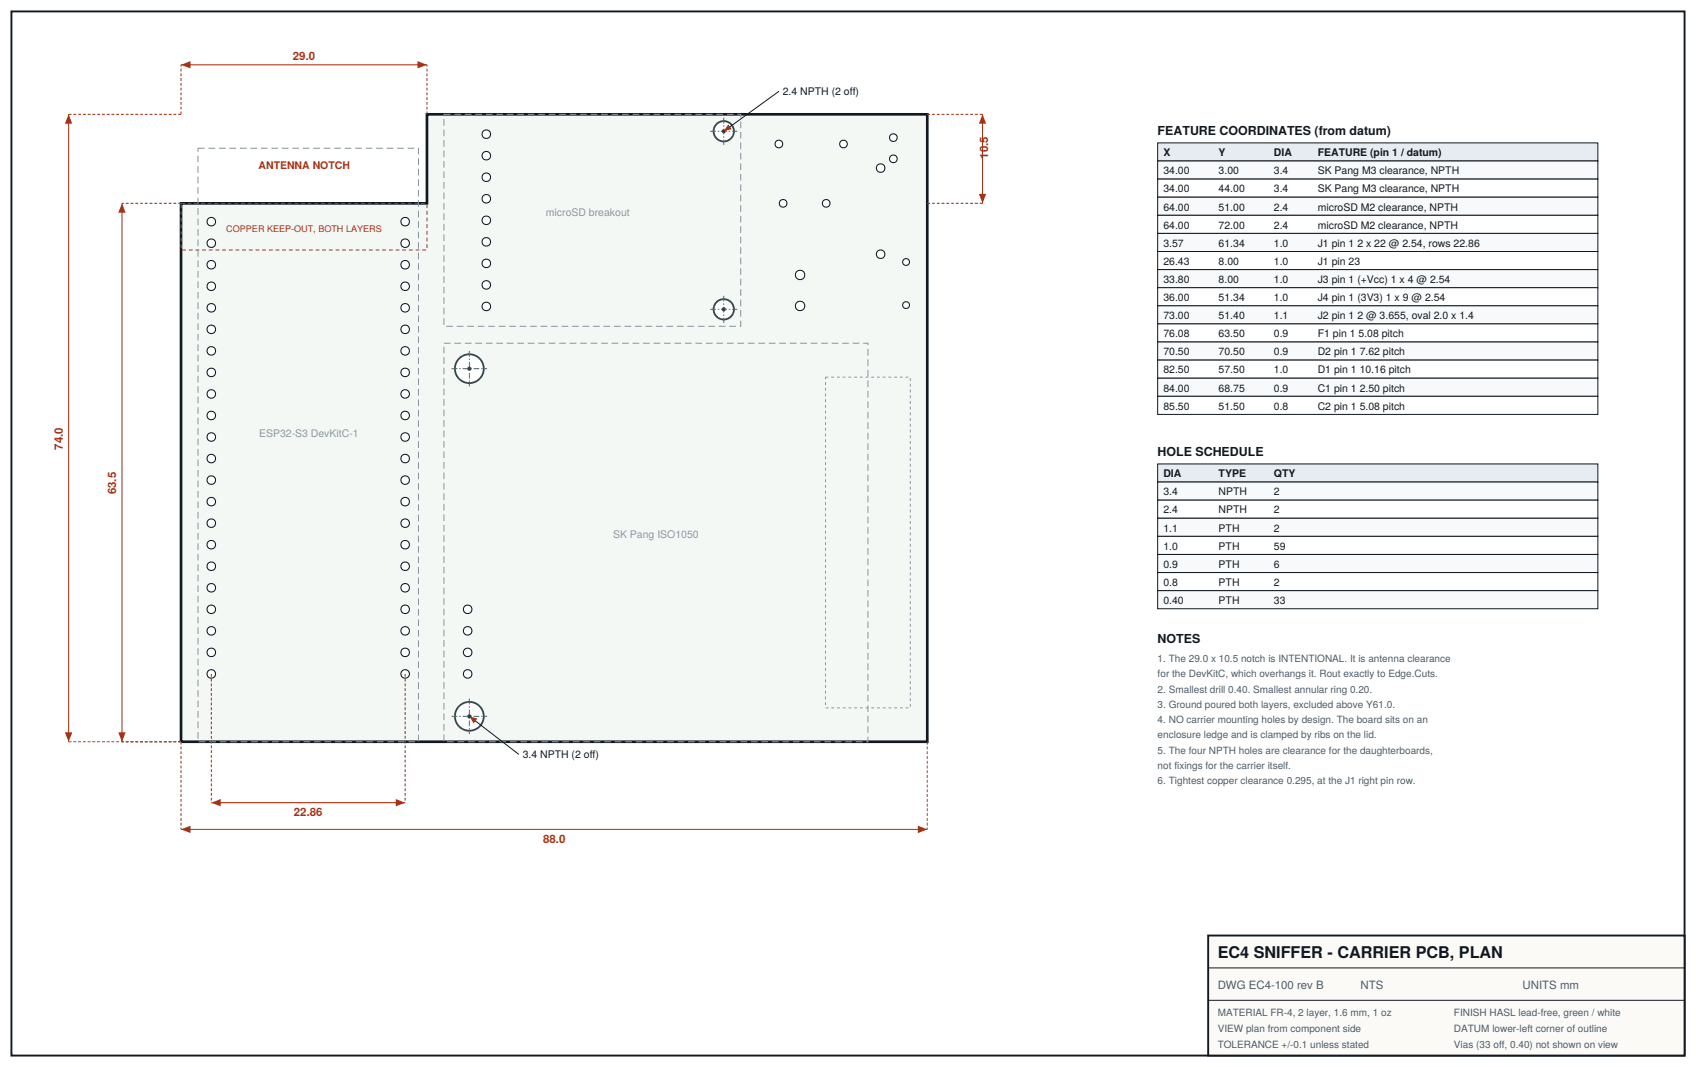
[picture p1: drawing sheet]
<svg xmlns="http://www.w3.org/2000/svg" width="471mm" height="296mm" viewBox="0 0 471 296" stroke-linecap="round" stroke-linejoin="round" font-family="sans-serif">
<path d="M3.2 3.2h464.6v290h-464.6z" fill="none" stroke="#111820" stroke-width=".53"/>
<path d="M335.5 259.8h132.3v33.4h-132.3z" fill="#fbfaf7" stroke="#111820" stroke-width=".53"/>
<path d="M335.5 268.8h132.3M335.5 277.8h132.3" fill="none" stroke="#111820" stroke-width=".28"/>
<path d="M50.3 56.5h68.3v-24.8h138.9v174.3h-207.2z" fill="#f4f8f4" stroke="#111820" stroke-width=".74" stroke-linecap="butt"/>
<path d="M123.3 31.7h82.4v58.9h-82.4zM55 41.2h61.2v164.8h-61.2zM123.3 95.3h117.7v110.7h-117.7z" fill="none" stroke="#8a97a4" stroke-width=".29" stroke-dasharray="1.9 1.1" stroke-linecap="butt"/>
<path d="M229.2 104.7h23.6v91.9h-23.6z" fill="none" stroke="#8a97a4" stroke-width=".28" stroke-dasharray=".8 .8" stroke-linecap="butt"/>
<g fill="#fff" stroke="#111820" stroke-width=".29">
<circle cx="58.7" cy="61.6" r="1.19"/>
<circle cx="58.7" cy="67.5" r="1.19"/>
<circle cx="58.7" cy="73.5" r="1.19"/>
<circle cx="58.7" cy="79.5" r="1.19"/>
<circle cx="58.7" cy="85.5" r="1.19"/>
<circle cx="58.7" cy="91.5" r="1.19"/>
<circle cx="58.7" cy="97.4" r="1.19"/>
<circle cx="58.7" cy="103.4" r="1.19"/>
<circle cx="58.7" cy="109.4" r="1.19"/>
<circle cx="58.7" cy="115.4" r="1.19"/>
<circle cx="58.7" cy="121.4" r="1.19"/>
<circle cx="58.7" cy="127.3" r="1.19"/>
<circle cx="58.7" cy="133.3" r="1.19"/>
<circle cx="58.7" cy="139.3" r="1.19"/>
<circle cx="58.7" cy="145.3" r="1.19"/>
<circle cx="58.7" cy="151.3" r="1.19"/>
<circle cx="58.7" cy="157.3" r="1.19"/>
<circle cx="58.7" cy="163.2" r="1.19"/>
<circle cx="58.7" cy="169.2" r="1.19"/>
<circle cx="58.7" cy="175.2" r="1.19"/>
<circle cx="58.7" cy="181.2" r="1.19"/>
<circle cx="58.7" cy="187.2" r="1.19"/>
<circle cx="112.5" cy="187.2" r="1.19"/>
<circle cx="112.5" cy="181.2" r="1.19"/>
<circle cx="112.5" cy="175.2" r="1.19"/>
<circle cx="112.5" cy="169.2" r="1.19"/>
<circle cx="112.5" cy="163.2" r="1.19"/>
<circle cx="112.5" cy="157.3" r="1.19"/>
<circle cx="112.5" cy="151.3" r="1.19"/>
<circle cx="112.5" cy="145.3" r="1.19"/>
<circle cx="112.5" cy="139.3" r="1.19"/>
<circle cx="112.5" cy="133.3" r="1.19"/>
<circle cx="112.5" cy="127.3" r="1.19"/>
<circle cx="112.5" cy="121.4" r="1.19"/>
<circle cx="112.5" cy="115.4" r="1.19"/>
<circle cx="112.5" cy="109.4" r="1.19"/>
<circle cx="112.5" cy="103.4" r="1.19"/>
<circle cx="112.5" cy="97.4" r="1.19"/>
<circle cx="112.5" cy="91.5" r="1.19"/>
<circle cx="112.5" cy="85.5" r="1.19"/>
<circle cx="112.5" cy="79.5" r="1.19"/>
<circle cx="112.5" cy="73.5" r="1.19"/>
<circle cx="112.5" cy="67.5" r="1.19"/>
<circle cx="112.5" cy="61.6" r="1.19"/>
<circle cx="129.9" cy="187.2" r="1.19"/>
<circle cx="129.9" cy="181.2" r="1.19"/>
<circle cx="129.9" cy="175.2" r="1.19"/>
<circle cx="129.9" cy="169.2" r="1.19"/>
<circle cx="135" cy="85.1" r="1.19"/>
<circle cx="135" cy="79.1" r="1.19"/>
<circle cx="135" cy="73.1" r="1.19"/>
<circle cx="135" cy="67.2" r="1.19"/>
<circle cx="135" cy="61.2" r="1.19"/>
<circle cx="135" cy="55.2" r="1.19"/>
<circle cx="135" cy="49.2" r="1.19"/>
<circle cx="135" cy="43.2" r="1.19"/>
<circle cx="135" cy="37.3" r="1.19"/>
<circle cx="244.5" cy="70.6" r="1.19"/>
<circle cx="244.5" cy="46.7" r="1.19"/>
<circle cx="222.2" cy="85" r="1.31"/>
<circle cx="222.2" cy="76.4" r="1.31"/>
<circle cx="229.4" cy="56.5" r="1.07"/>
<circle cx="217.5" cy="56.5" r="1.07"/>
<circle cx="216.3" cy="40" r="1.07"/>
<circle cx="234.2" cy="40" r="1.07"/>
<circle cx="248.1" cy="44.1" r="1.07"/>
<circle cx="248.1" cy="38.2" r="1.07"/>
<circle cx="251.6" cy="72.8" r=".95"/>
<circle cx="251.6" cy="84.7" r=".95"/>
</g>
<g fill="#fff" stroke="#1d6b3a" stroke-width=".5">
<circle cx="130.3" cy="198.9" r="4"/>
<circle cx="130.3" cy="102.4" r="4"/>
<circle cx="201" cy="85.9" r="2.83"/>
<circle cx="201" cy="36.5" r="2.83"/>
</g>
<path d="M125.4 198.9h9.9M130.3 194v9.9" fill="none" stroke="#2f6b8f" stroke-width=".28" stroke-dasharray="1.6 .5 .4 .5" stroke-linecap="butt"/>
<circle cx="130.3" cy="198.9" r=".59" fill="#1d6b3a"/>
<path d="M130.3 97.5v9.8M125.4 102.4h9.9" fill="none" stroke="#2f6b8f" stroke-width=".28" stroke-dasharray="1.6 .5 .4 .5" stroke-linecap="butt"/>
<circle cx="130.3" cy="102.4" r=".59" fill="#1d6b3a"/>
<path d="M197.2 85.9h7.5M201 82.2v7.5" fill="none" stroke="#2f6b8f" stroke-width=".28" stroke-dasharray="1.6 .5 .4 .5" stroke-linecap="butt"/>
<circle cx="201" cy="85.9" r=".59" fill="#1d6b3a"/>
<path d="M197.2 36.5h7.5M201 32.7v7.5" fill="none" stroke="#2f6b8f" stroke-width=".28" stroke-dasharray="1.6 .5 .4 .5" stroke-linecap="butt"/>
<circle cx="201" cy="36.5" r=".59" fill="#1d6b3a"/>
<path d="M50.3 206v24.3M257.5 206v24.3" fill="none" stroke="#b1300f" stroke-width=".28" stroke-dasharray=".8 .5" stroke-linecap="butt"/>
<path d="M50.3 230.3h207.2" fill="none" stroke="#b1300f" stroke-width=".29"/>
<g fill="#b1300f">
<path d="M50.3 230.3l2.6-1v2.1z"/>
<path d="M254.9 229.3l2.6 1-2.6 1.1z"/>
</g>
<path d="M50.3 31.7h-31.3M50.3 206h-31.3" fill="none" stroke="#b1300f" stroke-width=".28" stroke-dasharray=".8 .5" stroke-linecap="butt"/>
<path d="M19 31.7v174.3" fill="none" stroke="#b1300f" stroke-width=".29"/>
<g fill="#b1300f">
<path d="M18 203.4h2.1l-1.1 2.6z"/>
<path d="M19 31.7l1.1 2.7h-2.1z"/>
</g>
<path d="M50.3 31.7v-13.7M118.6 31.7v-13.7" fill="none" stroke="#b1300f" stroke-width=".28" stroke-dasharray=".8 .5" stroke-linecap="butt"/>
<path d="M50.3 18h68.3" fill="none" stroke="#b1300f" stroke-width=".29"/>
<g fill="#b1300f">
<path d="M50.3 18l2.6-1v2z"/>
<path d="M115.9 17l2.7 1-2.7 1z"/>
</g>
<path d="M257.5 31.7h15.3M257.5 56.5h15.3" fill="none" stroke="#b1300f" stroke-width=".28" stroke-dasharray=".8 .5" stroke-linecap="butt"/>
<path d="M272.8 31.7v24.8" fill="none" stroke="#b1300f" stroke-width=".29"/>
<g fill="#b1300f">
<path d="M271.8 53.8h2.1l-1.1 2.7z"/>
<path d="M272.8 31.7l1.1 2.7h-2.1z"/>
</g>
<path d="M50.3 56.5h-16.4M50.3 206h-16.4" fill="none" stroke="#b1300f" stroke-width=".28" stroke-dasharray=".8 .5" stroke-linecap="butt"/>
<path d="M33.9 56.5v149.5" fill="none" stroke="#b1300f" stroke-width=".29"/>
<g fill="#b1300f">
<path d="M32.8 203.4h2.1l-1 2.6z"/>
<path d="M33.9 56.5l1 2.6h-2.1z"/>
</g>
<path d="M58.7 187.2v35.7M112.5 187.2v35.7" fill="none" stroke="#b1300f" stroke-width=".28" stroke-dasharray=".8 .5" stroke-linecap="butt"/>
<path d="M58.7 222.9h53.8" fill="none" stroke="#b1300f" stroke-width=".29"/>
<g fill="#b1300f">
<path d="M58.7 222.9l2.6-1v2.1z"/>
<path d="M109.9 221.9l2.6 1-2.6 1.1z"/>
</g>
<path d="M130.3 198.9l13.8 10.6z" fill="#000" stroke="#111820" stroke-width=".28"/>
<path d="M130.3 198.9l2.2 .7-1 1.3z" fill="#b1300f"/>
<path d="M201 36.5l15.3-11.2z" fill="#000" stroke="#111820" stroke-width=".28"/>
<path d="M202.2 34.5l1 1.4-2.2 .6z" fill="#b1300f"/>
<path d="M50.3 56.5h68.3v12.9h-68.3z" fill="none" stroke="#b1300f" stroke-width=".28" stroke-dasharray="1.1 .8" stroke-linecap="butt"/>
<path d="M321.5 39.7h122.2v5h-122.2z" fill="#e6ecf1" stroke="#111820" stroke-width=".28"/>
<path d="M321.5 44.7h122.2v5h-122.2z" fill="#f7f9fb" stroke="#111820" stroke-width=".28"/>
<path d="M321.5 49.7h122.2v5.1h-122.2z" fill="#fff" stroke="#111820" stroke-width=".28"/>
<path d="M321.5 54.8h122.2v5h-122.2z" fill="#f7f9fb" stroke="#111820" stroke-width=".28"/>
<path d="M321.5 59.8h122.2v5h-122.2z" fill="#fff" stroke="#111820" stroke-width=".28"/>
<path d="M321.5 64.8h122.2v5h-122.2z" fill="#f7f9fb" stroke="#111820" stroke-width=".28"/>
<path d="M321.5 69.8h122.2v5.1h-122.2z" fill="#fff" stroke="#111820" stroke-width=".28"/>
<path d="M321.5 74.9h122.2v5h-122.2z" fill="#f7f9fb" stroke="#111820" stroke-width=".28"/>
<path d="M321.5 79.9h122.2v5h-122.2z" fill="#fff" stroke="#111820" stroke-width=".28"/>
<path d="M321.5 84.9h122.2v5.1h-122.2z" fill="#f7f9fb" stroke="#111820" stroke-width=".28"/>
<path d="M321.5 90h122.2v5h-122.2z" fill="#fff" stroke="#111820" stroke-width=".28"/>
<path d="M321.5 95h122.2v5h-122.2z" fill="#f7f9fb" stroke="#111820" stroke-width=".28"/>
<path d="M321.5 100h122.2v5h-122.2z" fill="#fff" stroke="#111820" stroke-width=".28"/>
<path d="M321.5 105h122.2v5.1h-122.2z" fill="#f7f9fb" stroke="#111820" stroke-width=".28"/>
<path d="M321.5 110.1h122.2v5h-122.2z" fill="#fff" stroke="#111820" stroke-width=".28"/>
<path d="M321.5 128.9h122.2v5h-122.2z" fill="#e6ecf1" stroke="#111820" stroke-width=".28"/>
<path d="M321.5 133.9h122.2v5h-122.2z" fill="#f7f9fb" stroke="#111820" stroke-width=".28"/>
<path d="M321.5 138.9h122.2v5h-122.2z" fill="#fff" stroke="#111820" stroke-width=".28"/>
<path d="M321.5 143.9h122.2v5.1h-122.2z" fill="#f7f9fb" stroke="#111820" stroke-width=".28"/>
<path d="M321.5 149h122.2v5h-122.2z" fill="#fff" stroke="#111820" stroke-width=".28"/>
<path d="M321.5 154h122.2v5h-122.2z" fill="#f7f9fb" stroke="#111820" stroke-width=".28"/>
<path d="M321.5 159h122.2v5h-122.2z" fill="#fff" stroke="#111820" stroke-width=".28"/>
<path d="M321.5 164h122.2v5.1h-122.2z" fill="#f7f9fb" stroke="#111820" stroke-width=".28"/>
<text font-size="4.5" fill="#111820" x="338.1" y="266.2">EC4 SNIFFER - CARRIER PCB, PLAN</text>
<g font-size="3.4" fill="#111820">
<text x="321.5" y="37.6">FEATURE COORDINATES (from datum)</text>
<text x="321.5" y="126.7">HOLE SCHEDULE</text>
<text x="321.5" y="178.6">NOTES</text>
</g>
<g font-size="3.2" fill="#b1300f">
<text x="81.4" y="16.7">29.0</text>
<text x="274.4" y="44.1" transform="rotate(-90 274.4 44.1)">10.5</text>
<text x="17.5" y="124.9" transform="rotate(-90 17.5 124.9)">74.0</text>
<text x="32.3" y="137.3" transform="rotate(-90 32.3 137.3)">63.5</text>
<text x="81.6" y="226.6">22.86</text>
<text x="150.8" y="234.1">88.0</text>
</g>
<g font-size="3.2" fill="#4a5a6a">
<text x="338.1" y="274.6">DWG EC4-100 rev B</text>
<text x="377.8" y="274.6">NTS</text>
<text x="422.8" y="274.6">UNITS mm</text>
</g>
<g font-size="2.9" fill="#111820">
<text x="217.4" y="26.4">2.4 NPTH (2 off)</text>
<text x="323.1" y="43.4">X</text>
<text x="338.4" y="43.4">Y</text>
<text x="353.7" y="43.4">DIA</text>
<text x="365.9" y="43.4">FEATURE (pin 1 / datum)</text>
<text x="323.1" y="48.4">34.00</text>
<text x="323.1" y="53.4">34.00</text>
<text x="338.4" y="48.4">3.00</text>
<text x="338.4" y="53.4">44.00</text>
<text x="353.7" y="48.4">3.4</text>
<text x="353.7" y="53.4">3.4</text>
<text x="365.9" y="48.4">SK Pang M3 clearance, NPTH</text>
<text x="365.9" y="53.4">SK Pang M3 clearance, NPTH</text>
<text x="323.1" y="58.5">64.00</text>
<text x="338.4" y="58.5">51.00</text>
<text x="353.7" y="58.5">2.4</text>
<text x="365.9" y="58.5">microSD M2 clearance, NPTH</text>
<text x="323.1" y="63.5">64.00</text>
<text x="338.4" y="63.5">72.00</text>
<text x="353.7" y="63.5">2.4</text>
<text x="365.9" y="63.5">microSD M2 clearance, NPTH</text>
<text x="323.1" y="68.5">3.57</text>
<text x="338.4" y="68.5">61.34</text>
<text x="353.7" y="68.5">1.0</text>
<text x="365.9" y="68.5">J1 pin 1 2 x 22 @ 2.54, rows 22.86</text>
<text x="323.1" y="73.6">26.43</text>
<text x="338.4" y="73.6">8.00</text>
<text x="353.7" y="73.6">1.0</text>
<text x="365.9" y="73.6">J1 pin 23</text>
<text x="323.1" y="78.6">33.80</text>
<text x="323.1" y="83.6">36.00</text>
<text x="338.4" y="78.6">8.00</text>
<text x="338.4" y="83.6">51.34</text>
<text x="353.7" y="78.6">1.0</text>
<text x="353.7" y="83.6">1.0</text>
<text x="365.9" y="78.6">J3 pin 1 (+Vcc) 1 x 4 @ 2.54</text>
<text x="365.9" y="83.6">J4 pin 1 (3V3) 1 x 9 @ 2.54</text>
<text x="323.1" y="88.6">73.00</text>
<text x="338.4" y="88.6">51.40</text>
<text x="353.7" y="88.6">1.1</text>
<text x="365.9" y="88.6">J2 pin 1 2 @ 3.655, oval 2.0 x 1.4</text>
<text x="323.1" y="93.7">76.08</text>
<text x="338.4" y="93.7">63.50</text>
<text x="353.7" y="93.7">0.9</text>
<text x="365.9" y="93.7">F1 pin 1 5.08 pitch</text>
<text x="323.1" y="98.7">70.50</text>
<text x="338.4" y="98.7">70.50</text>
<text x="353.7" y="98.7">0.9</text>
<text x="365.9" y="98.7">D2 pin 1 7.62 pitch</text>
<text x="323.1" y="103.7">82.50</text>
<text x="338.4" y="103.7">57.50</text>
<text x="353.7" y="103.7">1.0</text>
<text x="365.9" y="103.7">D1 pin 1 10.16 pitch</text>
<text x="323.1" y="108.7">84.00</text>
<text x="323.1" y="113.8">85.50</text>
<text x="338.4" y="108.7">68.75</text>
<text x="338.4" y="113.8">51.50</text>
<text x="353.7" y="108.7">0.9</text>
<text x="353.7" y="113.8">0.8</text>
<text x="365.9" y="108.7">C1 pin 1 2.50 pitch</text>
<text x="365.9" y="113.8">C2 pin 1 5.08 pitch</text>
<text x="323.1" y="132.6">DIA</text>
<text x="323.1" y="137.6">3.4</text>
<text x="338.4" y="132.6">TYPE</text>
<text x="338.4" y="137.6">NPTH</text>
<text x="353.7" y="132.6">QTY</text>
<text x="353.7" y="137.6">2</text>
<text x="323.1" y="142.6">2.4</text>
<text x="338.4" y="142.6">NPTH</text>
<text x="353.7" y="142.6">2</text>
<text x="323.1" y="147.6">1.1</text>
<text x="338.4" y="147.6">PTH</text>
<text x="353.7" y="147.6">2</text>
<text x="323.1" y="152.7">1.0</text>
<text x="338.4" y="152.7">PTH</text>
<text x="353.7" y="152.7">59</text>
<text x="323.1" y="157.7">0.9</text>
<text x="338.4" y="157.7">PTH</text>
<text x="353.7" y="157.7">6</text>
<text x="323.1" y="162.7">0.8</text>
<text x="323.1" y="167.7">0.40</text>
<text x="338.4" y="162.7">PTH</text>
<text x="338.4" y="167.7">PTH</text>
<text x="353.7" y="162.7">2</text>
<text x="353.7" y="167.7">33</text>
<text x="145.2" y="210.6">3.4 NPTH (2 off)</text>
</g>
<text font-size="2.9" fill="#b1300f" x="71.8" y="47">ANTENNA NOTCH</text>
<g font-size="2.9" fill="#8a97a4">
<text x="151.6" y="60">microSD breakout</text>
<text x="71.9" y="121.2">ESP32-S3 DevKitC-1</text>
<text x="170.2" y="149.5">SK Pang ISO1050</text>
</g>
<g font-size="2.8" fill="#4a5a6a">
<text x="321.5" y="183.9">1. The 29.0 x 10.5 notch is INTENTIONAL. It is antenna clearance</text>
<text x="321.5" y="188.1">for the DevKitC, which overhangs it. Rout exactly to Edge.Cuts.</text>
<text x="321.5" y="192.4">2. Smallest drill 0.40. Smallest annular ring 0.20.</text>
<text x="321.5" y="196.6">3. Ground poured both layers, excluded above Y61.0.</text>
<text x="321.5" y="200.8">4. NO carrier mounting holes by design. The board sits on an</text>
<text x="321.5" y="205.1">enclosure ledge and is clamped by ribs on the lid.</text>
<text x="321.5" y="209.3">5. The four NPTH holes are clearance for the daughterboards,</text>
<text x="321.5" y="213.5">not fixings for the carrier itself.</text>
<text x="321.5" y="217.8">6. Tightest copper clearance 0.295, at the J1 right pin row.</text>
<text x="338.1" y="282">MATERIAL FR-4, 2 layer, 1.6 mm, 1 oz</text>
<text x="338.1" y="286.5">VIEW plan from component side</text>
<text x="403.8" y="282">FINISH HASL lead-free, green / white</text>
<text x="403.8" y="286.5">DATUM lower-left corner of outline</text>
<text x="338.1" y="291">TOLERANCE +/-0.1 unless stated</text>
<text x="403.8" y="291">Vias (33 off, 0.40) not shown on view</text>
</g>
<text font-size="2.5" fill="#b1300f" x="62.8" y="64.5">COPPER KEEP-OUT, BOTH LAYERS</text>
</svg>
